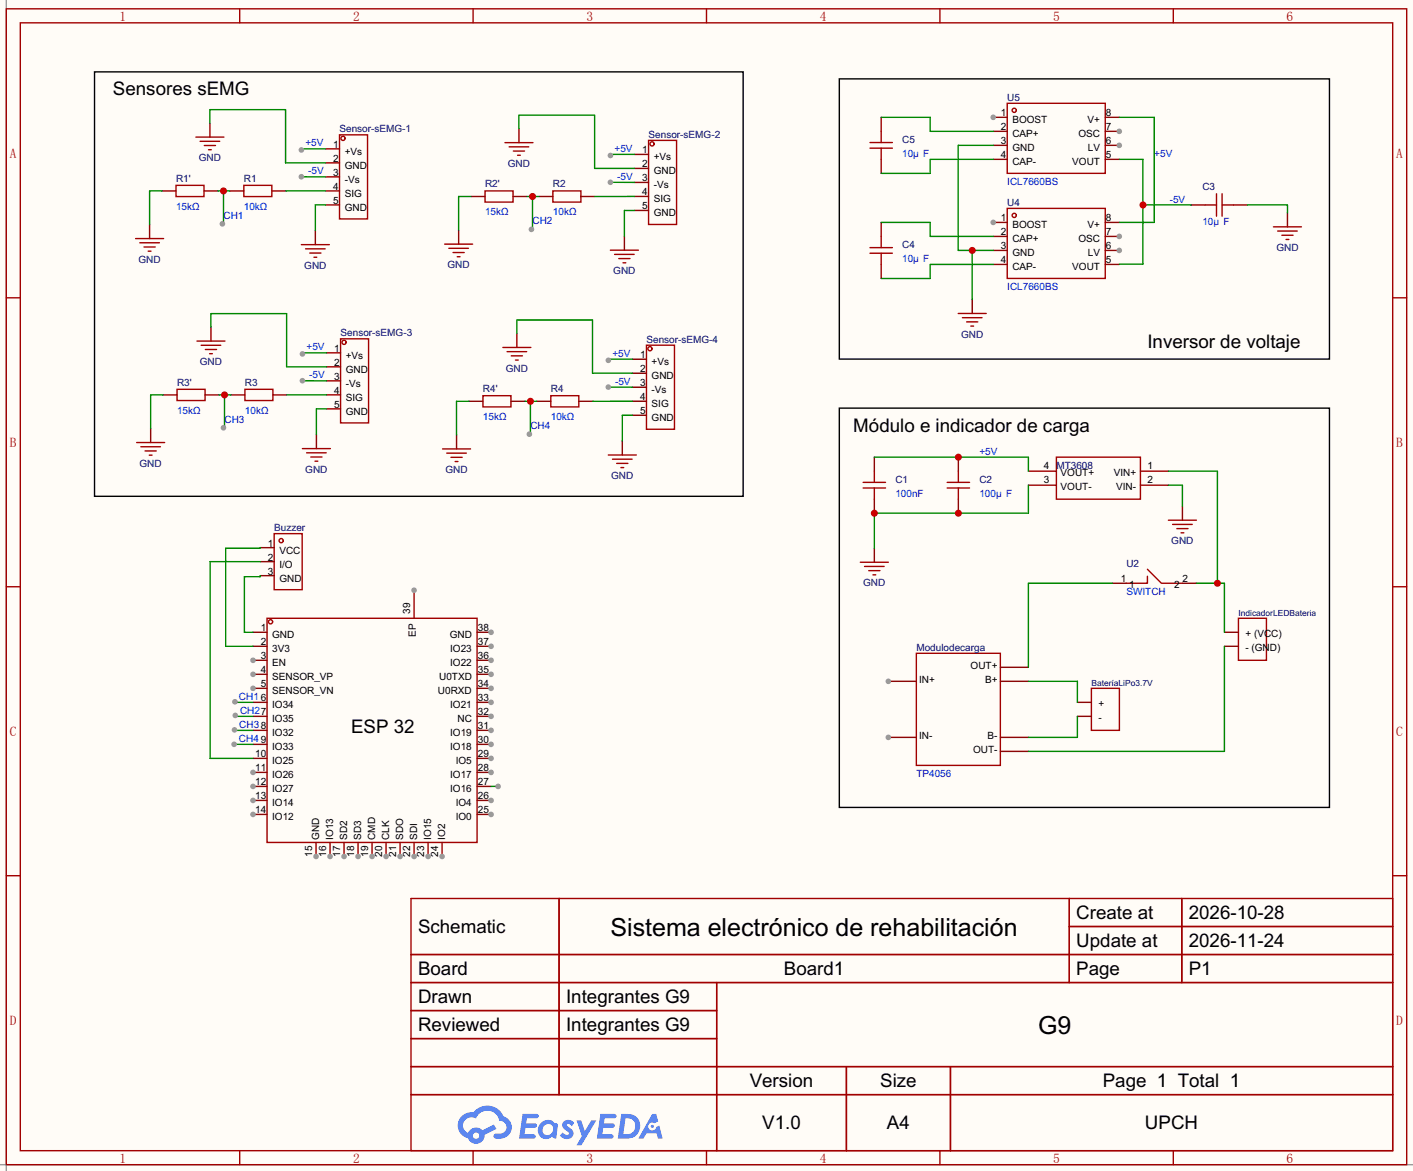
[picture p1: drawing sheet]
<svg xmlns="http://www.w3.org/2000/svg" width="256mm" height="212mm" viewBox="0 0 256 212" stroke-linecap="round" stroke-linejoin="round" font-family="sans-serif">
<path d="M0 0h256.3v212.3h-256.3z" fill="#fffcf7"/>
<path d="M1.1 0v212.3M0 211.1h256.3" fill="none" stroke="#999" stroke-width=".25"/>
<g fill="none" stroke="#a10000" stroke-width=".25">
<path d="M1.1 1.6h254v209.5h-254zM3.7 4.1h248.9v204.5h-248.9zM43.5 1.6v2.5M85.8 1.6v2.5M128.1 1.6v2.5M170.5 1.6v2.5M212.8 1.6v2.5M1.1 54h2.6M252.6 54h2.5M1.1 106.4h2.6M252.6 106.4h2.5M1.1 158.8h2.6"/>
<path d="M252.6 158.8h2.5M74.5 162.9h178.1v45.7h-178.1zM74.5 173h178.1M74.5 178.1h178.1M101.4 162.9v35.5M130 178.1v30.5M193.9 162.9v15.2M193.9 168h58.7M214.3 162.9v15.2M74.5 183.2h55.5M74.5 193.4h178.1M74.5 188.3h55.5"/>
<path d="M74.5 198.4h178.1M153.5 193.4v15.2M172.4 193.4v15.2M43.5 208.6v2.5M85.8 208.6v2.5M128.1 208.6v2.5M170.5 208.6v2.5M212.8 208.6v2.5"/>
</g>
<g fill="#5487ff">
<path d="M102.3 203.3a1.3 1.3 0 0 1 1.8 .3l-.4 .6a.54 .54 0 0 0-.9-.2l.1 .2a1.58 1.58 0 0 1 1.1 1.5 1.43 1.43 0 0 1-2.5 .2l.6-.6a.64 .64 0 0 0 .5 .5 .64 .64 0 0 0 .6-.3l-.2-.3a1.6 1.6 0 0 1-1-1.5z"/>
<path d="M104.6 203.1h.8l.7 2 1.2-2h.9l-2.7 4.5h-.9l.9-1.6z"/>
<path d="M94.8 201.9h1.6a1.31 1.31 0 0 1 1.3 .2 .4 .4 0 0 1-.4 .6h-1.7l-.2 1h1.7a.4 .4 0 0 1 .3 .4 .4 .4 0 0 1-.4 .4h-1.7l-.2 1.1h.9a1.23 1.23 0 0 1 1.1 .2 .39 .39 0 0 1-.3 .6h-2.7z"/>
<path d="M108.9 201.9h1.6a1.32 1.32 0 0 1 1.3 .2 .39 .39 0 0 1-.4 .6h-1.7l-.2 1h1.7a.4 .4 0 0 1 .3 .4 .4 .4 0 0 1-.4 .4l-1.7-.1-.2 1.2h.9a1.23 1.23 0 0 1 1.1 .2 .39 .39 0 0 1-.3 .6h-2.6z"/>
<path d="M118.3 201.9h.7l.4 1.4-.7 .3a.75 .75 0 0 0-1.1 .3 .75 .75 0 0 0 .5 1.1 .75 .75 0 0 0 1-.7l.5-.3 .6 2.4h-.9l-.2-.9h-1.9l-.5 .9h-.9z"/>
<path d="M112.7 201.9l-.7 4.5h1.5a2.27 2.27 0 0 0 2.6-2.3 2.27 2.27 0 0 0-2.7-2.2zM113.5 202.7a1.5 1.5 0 0 1 1.8 1.6 1.5 1.5 0 0 1-2 1.3h-.3z"/>
<path d="M98.1 203.6a1.62 1.62 0 0 0-.4 2.1 1.62 1.62 0 0 0 2 .6l.4-.2 .4 .2 .4 .1 .3-2.5-.2-.2-.4-.1a1.58 1.58 0 0 0-2.5 0zM98.7 204.1a.99 .99 0 0 1 1.6 .3 .99 .99 0 0 1-.9 1.4 .94 .94 0 0 1-1-.6 .94 .94 0 0 1 .3-1.1z"/>
<path d="M83.7 202.3a2.37 2.37 0 0 0 1.2 4.1 1.54 1.54 0 0 0 1.7 .9 1.54 1.54 0 0 0 1.3-1.6l2.1-1-.4-.8-2.1 1a1.57 1.57 0 0 0-2.6 .5 1.5 1.5 0 0 1-.7-2.1 1.5 1.5 0 0 1 2.1-.5 2.23 2.23 0 0 1 2.3-1.4 2.23 2.23 0 0 1 2 1.8 1.16 1.16 0 0 1 1.3 1.1 1.16 1.16 0 0 1-1.1 1.2h-.7a.47 .47 0 0 0-.6 .4 .47 .47 0 0 0 .4 .5 2.23 2.23 0 0 0 2.3-.6 2.23 2.23 0 0 0 .4-2.3 2.16 2.16 0 0 0-1.3-1.1 3.2 3.2 0 0 0-5.4-.7l-1.2 .1zM85.8 205.9a.58 .58 0 0 1 1.1 0 .58 .58 0 0 1-1.1 0z"/>
<circle cx="118.3" cy="204.2" r=".28"/>
</g>
<path d="M48.4 112.1h38.1v40.6h-38.1z" fill="none" stroke="#a10000" stroke-width=".25"/>
<path d="M45.9 114.6h2.5M45.9 117.2h2.5M45.9 119.7h2.5" fill="none" stroke="#870000" stroke-width=".25"/>
<circle cx="45.9" cy="119.7" r=".51" fill="#999"/>
<path d="M45.9 122.2h2.5" fill="none" stroke="#870000" stroke-width=".25"/>
<circle cx="45.9" cy="122.2" r=".51" fill="#999"/>
<path d="M45.9 124.8h2.5" fill="none" stroke="#870000" stroke-width=".25"/>
<circle cx="45.9" cy="124.8" r=".51" fill="#999"/>
<path d="M45.9 127.3h2.5M45.9 129.9h2.5M45.9 132.4h2.5M45.9 134.9h2.5M45.9 137.5h2.5M45.9 140h2.5" fill="none" stroke="#870000" stroke-width=".25"/>
<circle cx="45.9" cy="140" r=".51" fill="#999"/>
<path d="M45.9 142.6h2.5" fill="none" stroke="#870000" stroke-width=".25"/>
<circle cx="45.9" cy="142.6" r=".51" fill="#999"/>
<path d="M45.9 145.1h2.5" fill="none" stroke="#870000" stroke-width=".25"/>
<circle cx="45.9" cy="145.1" r=".51" fill="#999"/>
<path d="M45.9 147.6h2.5" fill="none" stroke="#870000" stroke-width=".25"/>
<circle cx="45.9" cy="147.6" r=".51" fill="#999"/>
<path d="M57.3 152.7v2.6" fill="none" stroke="#870000" stroke-width=".25"/>
<circle cx="57.3" cy="155.3" r=".51" fill="#999"/>
<path d="M59.9 152.7v2.6" fill="none" stroke="#870000" stroke-width=".25"/>
<circle cx="59.9" cy="155.3" r=".51" fill="#999"/>
<path d="M62.4 152.7v2.6" fill="none" stroke="#870000" stroke-width=".25"/>
<circle cx="62.4" cy="155.3" r=".51" fill="#999"/>
<path d="M64.9 152.7v2.6" fill="none" stroke="#870000" stroke-width=".25"/>
<circle cx="64.9" cy="155.3" r=".51" fill="#999"/>
<path d="M67.5 152.7v2.6" fill="none" stroke="#870000" stroke-width=".25"/>
<circle cx="67.5" cy="155.3" r=".51" fill="#999"/>
<path d="M70 152.7v2.6" fill="none" stroke="#870000" stroke-width=".25"/>
<circle cx="70" cy="155.3" r=".51" fill="#999"/>
<path d="M72.6 152.7v2.6" fill="none" stroke="#870000" stroke-width=".25"/>
<circle cx="72.6" cy="155.3" r=".51" fill="#999"/>
<path d="M75.1 152.7v2.6" fill="none" stroke="#870000" stroke-width=".25"/>
<circle cx="75.1" cy="155.3" r=".51" fill="#999"/>
<path d="M77.6 152.7v2.6" fill="none" stroke="#870000" stroke-width=".25"/>
<circle cx="77.6" cy="155.3" r=".51" fill="#999"/>
<path d="M80.2 152.7v2.6" fill="none" stroke="#870000" stroke-width=".25"/>
<circle cx="80.2" cy="155.3" r=".51" fill="#999"/>
<path d="M86.5 147.6h2.6" fill="none" stroke="#870000" stroke-width=".25"/>
<circle cx="89.1" cy="147.6" r=".51" fill="#999"/>
<path d="M86.5 145.1h2.6" fill="none" stroke="#870000" stroke-width=".25"/>
<circle cx="89.1" cy="145.1" r=".51" fill="#999"/>
<path d="M86.5 142.6h2.6M86.5 140h2.6" fill="none" stroke="#870000" stroke-width=".25"/>
<circle cx="89.1" cy="140" r=".51" fill="#999"/>
<path d="M86.5 137.5h2.6" fill="none" stroke="#870000" stroke-width=".25"/>
<circle cx="89.1" cy="137.5" r=".51" fill="#999"/>
<path d="M86.5 134.9h2.6" fill="none" stroke="#870000" stroke-width=".25"/>
<circle cx="89.1" cy="134.9" r=".51" fill="#999"/>
<path d="M86.5 132.4h2.6" fill="none" stroke="#870000" stroke-width=".25"/>
<circle cx="89.1" cy="132.4" r=".51" fill="#999"/>
<path d="M86.5 129.9h2.6" fill="none" stroke="#870000" stroke-width=".25"/>
<circle cx="89.1" cy="129.9" r=".51" fill="#999"/>
<path d="M86.5 127.3h2.6" fill="none" stroke="#870000" stroke-width=".25"/>
<circle cx="89.1" cy="127.3" r=".51" fill="#999"/>
<path d="M86.5 124.8h2.6" fill="none" stroke="#870000" stroke-width=".25"/>
<circle cx="89.1" cy="124.8" r=".51" fill="#999"/>
<path d="M86.5 122.2h2.6" fill="none" stroke="#870000" stroke-width=".25"/>
<circle cx="89.1" cy="122.2" r=".51" fill="#999"/>
<path d="M86.5 119.7h2.6" fill="none" stroke="#870000" stroke-width=".25"/>
<circle cx="89.1" cy="119.7" r=".51" fill="#999"/>
<path d="M86.5 117.2h2.6" fill="none" stroke="#870000" stroke-width=".25"/>
<circle cx="89.1" cy="117.2" r=".51" fill="#999"/>
<path d="M86.5 114.6h2.6" fill="none" stroke="#870000" stroke-width=".25"/>
<circle cx="89.1" cy="114.6" r=".51" fill="#999"/>
<path d="M75.1 107v5.1" fill="none" stroke="#870000" stroke-width=".25"/>
<circle cx="75.1" cy="107" r=".51" fill="#999"/>
<g fill="none" stroke="#a10000" stroke-width=".25">
<path d="M35.5 24.9h5.1M36.3 25.6h3.6M37.1 26.4h2M37.8 27.1h.5M91.6 25.9h5.1M92.3 26.6h3.6M93.1 27.4h2M93.9 28.1h.5M24.6 43.3h5.1M25.4 44h3.5M26.1 44.8h2M26.9 45.5h.5"/>
<path d="M54.7 44.4h5M55.4 45.1h3.6M56.2 45.9h2M56.9 46.6h.6M80.6 44.3h5.1M81.4 45h3.6M82.2 45.8h2M82.9 46.5h.5M110.7 45.4h5.1M111.5 46.1h3.5M112.2 46.9h2.1M113 47.6h.5"/>
<path d="M173.8 56.8h5.1M174.6 57.6h3.5M175.3 58.4h2.1M176.1 59.1h.5M231 41.1h5.1M231.7 41.9h3.6M232.5 42.7h2M233.3 43.4h.5M35.7 61.8h5.1M36.5 62.6h3.5M37.2 63.4h2.1M38 64.1h.5"/>
<path d="M91.2 63h5.1M92 63.8h3.5M92.7 64.5h2.1M93.5 65.3h.5M24.8 80.2h5.1M25.5 81h3.6M26.3 81.8h2M27.1 82.5h.5M54.8 81.3h5.1M55.6 82.1h3.6M56.4 82.9h2M57.1 83.6h.5"/>
<path d="M80.3 81.4h5M81 82.1h3.6M81.8 82.9h2M82.6 83.7h.5M110.3 82.5h5.1M111.1 83.2h3.6M111.9 84h2M112.6 84.8h.5M211.9 94.3h5.1M212.7 95.1h3.5M213.4 95.8h2.1M214.2 96.6h.5"/>
<path d="M156 101.9h5.1M156.8 102.7h3.6M157.6 103.5h2M158.3 104.2h.5"/>
<circle cx="49.1" cy="112.7" r=".38"/>
</g>
<g fill="none" stroke="#870000" stroke-width=".25">
<path d="M38.1 22.3v2.6M94.1 23.3v2.6M233.5 38.6v2.5M27.1 40.7v2.6M38.3 59.3v2.5M57.2 41.8v2.6M83.2 41.7v2.6M113.3 42.8v2.6M176.3 54.3v2.5M27.3 77.7v2.5M57.4 78.8v2.5M82.8 78.8v2.6"/>
<path d="M93.7 60.5v2.5M112.9 79.9v2.6M158.6 99.4v2.5M214.5 91.8v2.5"/>
</g>
<path d="M89.1 142.6h1.2" fill="none" stroke="#008700" stroke-width=".25"/>
<circle cx="90.3" cy="142.6" r=".51" fill="#999"/>
<g fill="none" stroke="#a10000" stroke-width=".25">
<path d="M31.9 33.6h5.1v2h-5.1zM44.2 33.6h5.1v2h-5.1zM88 34.6h5.1v2h-5.1zM100.3 34.6h5.1v2h-5.1zM157.8 25.8h4.1M157.8 26.9h4.1M159.8 23.8v2M159.8 26.9v2M182.7 37.8h17.8v12.7h-17.8zM218.6 37.2h2M220.6 35.1v4.1M221.7 37.2h2"/>
<path d="M221.7 35.1v4.1M157.8 44.9h4.1M157.8 45.9h4.1M159.8 42.9v2M159.8 45.9v2M32.1 70.6h5.1v2h-5.1zM44.4 70.6h5.1v2h-5.1zM87.6 71.7h5.1v2.1h-5.1zM99.9 71.7h5.1v2.1h-5.1zM156.6 87.5h4M156.6 88.5h4M158.6 85.4v2.1"/>
<path d="M158.6 88.5v2M171.8 87.5h4.1M171.8 88.5h4.1M173.8 85.4v2.1M173.8 88.5v2"/>
<circle cx="184" cy="39" r=".38"/>
</g>
<g fill="none" stroke="#870000" stroke-width=".25">
<path d="M29.4 34.6h2.5M37 34.6h2.5M41.7 34.6h2.5M49.3 34.6h2.5M85.4 35.6h2.6M93.1 35.6h2.5M97.7 35.6h2.6M105.4 35.6h2.5M159.8 21.3v2.5M159.8 28.9v2.5M216.1 37.2h2.5M223.7 37.2h2.5"/>
<path d="M159.8 40.3v2.6M159.8 47.9v2.6M180.1 40.3h2.6M29.6 71.6h2.5M37.2 71.6h2.5M41.9 71.6h2.5M49.5 71.6h2.5M85.1 72.8h2.5M92.7 72.8h2.5M97.4 72.8h2.5M105 72.8h2.5M158.6 82.9v2.5"/>
<path d="M158.6 90.5v2.5M173.8 82.9v2.5M173.8 90.5v2.5"/>
</g>
<circle cx="180.1" cy="40.3" r=".51" fill="#999"/>
<path d="M180.1 42.9h2.6M180.1 45.4h2.6M180.1 47.9h2.6M200.5 45.4h2.5M200.5 47.9h2.5" fill="none" stroke="#870000" stroke-width=".25"/>
<circle cx="203" cy="45.4" r=".51" fill="#999"/>
<path d="M200.5 42.9h2.5" fill="none" stroke="#870000" stroke-width=".25"/>
<circle cx="203" cy="42.9" r=".51" fill="#999"/>
<path d="M180.1 21.3h2.6M200.5 40.3h2.5" fill="none" stroke="#870000" stroke-width=".25"/>
<g fill="none" stroke="#a10000" stroke-width=".25">
<path d="M182.7 18.7h17.8v12.7h-17.8z"/>
<circle cx="184" cy="20" r=".38"/>
</g>
<circle cx="180.1" cy="21.3" r=".51" fill="#999"/>
<path d="M180.1 23.8h2.6M180.1 26.4h2.6M180.1 28.9h2.6M200.5 26.4h2.5M200.5 28.9h2.5" fill="none" stroke="#870000" stroke-width=".25"/>
<circle cx="203" cy="26.3" r=".51" fill="#999"/>
<path d="M200.5 23.8h2.5" fill="none" stroke="#870000" stroke-width=".25"/>
<circle cx="203" cy="23.8" r=".51" fill="#999"/>
<path d="M200.5 21.3h2.5M161.1 123.5h5.1M181.4 133.7h5.1M181.4 123.5h5.1M181.4 121h5.1M181.4 136.2h5.1" fill="none" stroke="#870000" stroke-width=".25"/>
<path d="M166.2 118.4h15.2v20.4h-15.2z" fill="none" stroke="#a10000" stroke-width=".25"/>
<circle cx="161.1" cy="123.5" r=".51" fill="#999"/>
<path d="M161.1 133.7h5.1" fill="none" stroke="#870000" stroke-width=".25"/>
<circle cx="161.1" cy="133.7" r=".51" fill="#999"/>
<g fill="none" stroke="#a10000" stroke-width=".25">
<path d="M61.6 24.4h5.1v15.3h-5.1zM117.6 25.5h5.1v15.2h-5.1zM61.8 61.4h5.1v15.3h-5.1zM117.3 62.6h5v15.2h-5zM49.7 96.7h5.1v10.2h-5.1zM191.6 82.9h15.2v7.6h-15.2zM208.1 103.2l2.6 2.5h3.8M208.1 104.5v1.2h-3.8M224.6 112.1h5.1v7.6h-5.1zM198 124.8h5v7.6h-5z"/>
<circle cx="62.2" cy="25.1" r=".38"/>
<circle cx="118.3" cy="26.1" r=".38"/>
<circle cx="62.4" cy="62.1" r=".38"/>
<circle cx="117.9" cy="63.2" r=".38"/>
<circle cx="51" cy="98" r=".38"/>
</g>
<g fill="none" stroke="#870000" stroke-width=".25">
<path d="M59 27h2.6M59 29.5h2.6M59 32.1h2.6M59 34.6h2.6M59 37.1h2.6M115.1 28h2.5M115.1 30.5h2.5M115.1 33.1h2.5M115.1 35.6h2.5M115.1 38.2h2.5M59.2 64h2.6M59.2 66.5h2.6"/>
<path d="M59.2 69h2.6M59.2 71.6h2.6M59.2 74.1h2.6M114.7 65.1h2.6M114.7 67.7h2.6M114.7 70.2h2.6M114.7 72.7h2.6M114.7 75.3h2.6M47.2 99.3h2.5M186.5 88h5.1M186.5 85.4h5.1M206.8 88h5.1"/>
<path d="M206.8 85.4h5.1M47.2 101.8h2.5M47.2 104.4h2.5M201.8 105.7h2.5M214.5 105.7h2.5M222.1 114.6h2.5M222.1 117.2h2.5M195.4 127.3h2.6M195.4 129.9h2.6"/>
</g>
<path d="M211.9 85.4h8.9v20.3M201.8 105.7h-15.3v15.3M217 105.7h5.1v8.9M186.5 123.5h8.9v3.8M195.4 129.9v3.8h-8.9" fill="none" stroke="#008700" stroke-width=".25"/>
<circle cx="220.8" cy="105.7" r=".63" fill="#c00"/>
<path d="M158.6 82.9h27.9v2.5M211.9 88h2.6v3.8M222.1 117.2v19h-35.6" fill="none" stroke="#008700" stroke-width=".25"/>
<circle cx="173.8" cy="82.9" r=".63" fill="#c00"/>
<path d="M203 21.3h6.4v19h-6.4M186.5 88v5h-27.9v6.4" fill="none" stroke="#008700" stroke-width=".25"/>
<g fill="#c00">
<circle cx="173.8" cy="93" r=".63"/>
<circle cx="158.6" cy="93" r=".63"/>
</g>
<path d="M180.1 26.4h-6.3v19h6.3M176.3 45.4v8.9" fill="none" stroke="#008700" stroke-width=".25"/>
<circle cx="176.3" cy="45.4" r=".64" fill="#c00"/>
<path d="M159.8 21.3h8.9v2.5h11.4M180.1 28.9h-11.4v2.5h-8.9M203 28.9h4.3v19h-4.3M207.3 37.2h8.8M159.8 40.3h8.9v2.6h11.4M180.1 47.9h-11.4v2.6h-8.9" fill="none" stroke="#008700" stroke-width=".25"/>
<circle cx="207.3" cy="37.2" r=".63" fill="#c00"/>
<path d="M226.2 37.2h7.3v1.4M114.7 65.1h-4.4v.2" fill="none" stroke="#008700" stroke-width=".25"/>
<circle cx="110.3" cy="65.3" r=".51" fill="#999"/>
<path d="M59.2 64h-4.3v.2" fill="none" stroke="#008700" stroke-width=".25"/>
<circle cx="54.9" cy="64.2" r=".51" fill="#999"/>
<path d="M115.1 28h-4.4v.2" fill="none" stroke="#008700" stroke-width=".25"/>
<circle cx="110.7" cy="28.2" r=".51" fill="#999"/>
<path d="M59 27h-4.3v.2" fill="none" stroke="#008700" stroke-width=".25"/>
<circle cx="54.7" cy="27.2" r=".51" fill="#999"/>
<path d="M59 37.1h-1.8v4.7M115.1 38.2h-1.8v4.6M59.2 74.1h-1.8v4.7M110.3 70.2h4.4M114.7 75.3h-1.8v4.6" fill="none" stroke="#008700" stroke-width=".25"/>
<circle cx="110.3" cy="70.2" r=".51" fill="#999"/>
<path d="M54.9 69h4.3" fill="none" stroke="#008700" stroke-width=".25"/>
<circle cx="54.9" cy="69" r=".51" fill="#999"/>
<path d="M110.7 33l4.4 .1" fill="none" stroke="#008700" stroke-width=".25"/>
<circle cx="110.7" cy="33" r=".51" fill="#999"/>
<path d="M54.7 32l4.3 .1" fill="none" stroke="#008700" stroke-width=".25"/>
<circle cx="54.7" cy="32" r=".51" fill="#999"/>
<path d="M38.1 22.3v-2.4h13.7v9.6h7.2M59 34.6h-7.2M94.1 23.3v-2.4h13.7v9.6h7.3M115.1 35.6h-7.2M38.3 59.3v-2.4h13.7v9.6h7.2M59.2 71.6h-7.2M93.7 60.5v-2.5h13.8v9.7h7.2M95.2 72.8h2.2M96.2 72.8v5.8l-.2 .1M114.7 72.7l-7.2 .1" fill="none" stroke="#008700" stroke-width=".25"/>
<circle cx="96.2" cy="72.8" r=".64" fill="#c00"/>
<circle cx="96" cy="78.7" r=".51" fill="#999"/>
<path d="M39.7 71.6h2.2M40.7 71.6v5.9l-.2 .1" fill="none" stroke="#008700" stroke-width=".25"/>
<circle cx="40.7" cy="71.6" r=".63" fill="#c00"/>
<circle cx="40.5" cy="77.6" r=".51" fill="#999"/>
<path d="M95.6 35.6h2.1M96.6 35.6v5.9l-.2 .1" fill="none" stroke="#008700" stroke-width=".25"/>
<circle cx="96.6" cy="35.6" r=".63" fill="#c00"/>
<circle cx="96.4" cy="41.6" r=".51" fill="#999"/>
<path d="M39.5 34.6h2.2M40.5 34.6v5.9l-.2 .1" fill="none" stroke="#008700" stroke-width=".25"/>
<circle cx="40.5" cy="34.6" r=".64" fill="#c00"/>
<circle cx="40.3" cy="40.6" r=".51" fill="#999"/>
<path d="M29.4 34.6h-2.3v6.1M85.4 35.6h-2.2v6.1M29.6 71.6h-2.3v6.1M85.1 72.8h-2.3v6M42.6 127.2v.1h3.3" fill="none" stroke="#008700" stroke-width=".25"/>
<circle cx="42.6" cy="127.2" r=".51" fill="#999"/>
<path d="M42.7 129.7v.2h3.2" fill="none" stroke="#008700" stroke-width=".25"/>
<circle cx="42.7" cy="129.7" r=".51" fill="#999"/>
<path d="M42.5 132.3l3.4 .1" fill="none" stroke="#008700" stroke-width=".25"/>
<circle cx="42.5" cy="132.3" r=".51" fill="#999"/>
<path d="M42.5 134.9h3.4" fill="none" stroke="#008700" stroke-width=".25"/>
<circle cx="42.5" cy="134.9" r=".51" fill="#999"/>
<path d="M47.2 99.3v.1h-6.3v17.8h5M47.2 104.4v.2h-2.9v10h1.6M47.2 101.8h-9.1v35.7h7.8" fill="none" stroke="#008700" stroke-width=".25"/>
<path d="M17.1 13h117.7v77h-117.7zM152.2 14.3h88.9v50.8h-88.9zM152.2 74h88.9v72.4h-88.9z" fill="none" stroke="#000" stroke-width=".25"/>
<g font-size="4.5">
<text x="110.7" y="169.7">Sistema electrónico de rehabilitación</text>
<text x="188.3" y="187.5">G9</text>
</g>
<g font-size="3.4">
<text x="20.5" y="17.3">Sensores sEMG</text>
<text x="208.1" y="63">Inversor de voltaje</text>
<text x="154.8" y="78.3">Módulo e indicador de carga</text>
<text x="63.7" y="132.9">ESP 32</text>
<text x="195.2" y="166.6">Create at</text>
<text x="215.6" y="166.6">2026-10-28</text>
<text x="75.8" y="169.1">Schematic</text>
<text x="195.2" y="171.7">Update at</text>
<text x="215.6" y="171.7">2026-11-24</text>
<text x="75.8" y="176.7">Board</text>
<text x="142.2" y="176.7">Board1</text>
<text x="195.2" y="176.7">Page</text>
<text x="215.6" y="176.7">P1</text>
<text x="75.8" y="181.8">Drawn</text>
<text x="102.7" y="181.8">Integrantes G9</text>
<text x="75.8" y="186.9">Reviewed</text>
<text x="102.7" y="186.9">Integrantes G9</text>
<text x="136" y="197.1">Version</text>
<text x="159.6" y="197.1">Size</text>
<text x="200" y="197.1">Page 1 Total 1</text>
<text x="138.3" y="204.7">V1.0</text>
<text x="160.9" y="204.7">A4</text>
<text x="207.7" y="204.7">UPCH</text>
</g>
<g font-size="2.4" fill="#a00000">
<text x="21.7" y="3.7">1</text>
<text x="64" y="3.7">2</text>
<text x="106.4" y="3.7">3</text>
<text x="148.7" y="3.7">4</text>
<text x="191" y="3.7">5</text>
<text x="233.4" y="3.7">6</text>
<text x="1.8" y="28.7">A</text>
<text x="253.3" y="28.7">A</text>
<text x="1.8" y="81.1">B</text>
<text x="253.3" y="81.1">B</text>
<text x="1.8" y="133.4">C</text>
<text x="253.3" y="133.4">C</text>
<text x="1.8" y="185.8">D</text>
<text x="253.3" y="185.8">D</text>
<text x="21.7" y="210.8">1</text>
<text x="64" y="210.8">2</text>
<text x="106.4" y="210.8">3</text>
<text x="148.7" y="210.8">4</text>
<text x="191" y="210.8">5</text>
<text x="233.4" y="210.8">6</text>
</g>
<g font-size="1.8">
<text x="181.6" y="21.1">1</text>
<text x="181.6" y="23.6">2</text>
<text x="183.6" y="22.3">BOOST</text>
<text x="197.3" y="22.3">V+</text>
<text x="200.6" y="23.6">7</text>
<text x="200.6" y="21.1">8</text>
<text x="60.4" y="26.8">1</text>
<text x="60.4" y="29.3">2</text>
<text x="62.5" y="28.1">+Vs</text>
<text x="116.5" y="27.8">1</text>
<text x="118.6" y="29.1">+Vs</text>
<text x="181.6" y="26.1">3</text>
<text x="181.6" y="28.7">4</text>
<text x="183.6" y="24.9">CAP+</text>
<text x="183.6" y="27.4">GND</text>
<text x="183.6" y="30">CAP-</text>
<text x="194.5" y="30">VOUT</text>
<text x="195.6" y="24.9">OSC</text>
<text x="197.3" y="27.4">LV</text>
<text x="200.6" y="28.7">5</text>
<text x="200.6" y="26.1">6</text>
<text x="60.4" y="31.9">3</text>
<text x="60.4" y="34.4">4</text>
<text x="62.5" y="30.6">GND</text>
<text x="62.5" y="33.1">-Vs</text>
<text x="62.5" y="35.7">SIG</text>
<text x="116.5" y="30.3">2</text>
<text x="116.5" y="32.9">3</text>
<text x="116.5" y="35.4">4</text>
<text x="118.6" y="31.6">GND</text>
<text x="118.6" y="34.1">-Vs</text>
<text x="60.4" y="36.9">5</text>
<text x="62.5" y="38.2">GND</text>
<text x="116.5" y="37.9">5</text>
<text x="118.6" y="36.7">SIG</text>
<text x="118.6" y="39.2">GND</text>
<text x="181.6" y="40.1">1</text>
<text x="183.6" y="41.4">BOOST</text>
<text x="197.3" y="41.4">V+</text>
<text x="200.6" y="40.1">8</text>
<text x="181.6" y="42.7">2</text>
<text x="181.6" y="45.2">3</text>
<text x="181.6" y="47.7">4</text>
<text x="183.6" y="43.9">CAP+</text>
<text x="183.6" y="46.5">GND</text>
<text x="195.6" y="43.9">OSC</text>
<text x="197.3" y="46.5">LV</text>
<text x="200.6" y="47.7">5</text>
<text x="200.6" y="45.2">6</text>
<text x="200.6" y="42.7">7</text>
<text x="183.6" y="49">CAP-</text>
<text x="194.5" y="49">VOUT</text>
<text x="60.6" y="63.8">1</text>
<text x="62.7" y="65">+Vs</text>
<text x="116.1" y="64.9">1</text>
<text x="60.6" y="66.3">2</text>
<text x="60.6" y="68.8">3</text>
<text x="60.6" y="71.4">4</text>
<text x="62.7" y="67.6">GND</text>
<text x="62.7" y="70.1">-Vs</text>
<text x="116.1" y="67.5">2</text>
<text x="116.1" y="70">3</text>
<text x="118.2" y="66.2">+Vs</text>
<text x="118.2" y="68.7">GND</text>
<text x="118.2" y="71.3">-Vs</text>
<text x="60.6" y="73.9">5</text>
<text x="62.7" y="72.7">SIG</text>
<text x="62.7" y="75.2">GND</text>
<text x="116.1" y="72.5">4</text>
<text x="116.1" y="75.1">5</text>
<text x="118.2" y="73.8">SIG</text>
<text x="118.2" y="76.3">GND</text>
<text x="189.3" y="87.5">3</text>
<text x="189.3" y="85">4</text>
<text x="192.4" y="88.8">VOUT-</text>
<text x="192.4" y="86.3">VOUT+</text>
<text x="202" y="86.3">VIN+</text>
<text x="202.5" y="88.8">VIN-</text>
<text x="208.1" y="87.5">2</text>
<text x="208.1" y="85">1</text>
<text x="48.6" y="99.1">1</text>
<text x="48.6" y="101.6">2</text>
<text x="50.7" y="100.4">VCC</text>
<text x="48.6" y="104.2">3</text>
<text x="50.7" y="102.9">I/O</text>
<text x="50.7" y="105.4">GND</text>
<text x="203.3" y="105.5">1</text>
<text x="204.8" y="106.5">1</text>
<text x="212.9" y="106.5">2</text>
<text x="214.5" y="105.5">2</text>
<text x="74.4" y="111.3" transform="rotate(-90 74.4 111.3)">39</text>
<text x="47.3" y="114.4">1</text>
<text x="47.3" y="117">2</text>
<text x="47.3" y="119.5">3</text>
<text x="49.4" y="115.7">GND</text>
<text x="49.4" y="118.2">3V3</text>
<text x="75.4" y="115.5" transform="rotate(-90 75.4 115.5)">EP</text>
<text x="81.6" y="115.7">GND</text>
<text x="81.7" y="118.2">IO23</text>
<text x="86.7" y="119.5">36</text>
<text x="86.7" y="117">37</text>
<text x="86.7" y="114.4">38</text>
<text x="225.9" y="115.4">+ (VCC)</text>
<text x="225.9" y="118">- (GND)</text>
<text x="47.3" y="122">4</text>
<text x="47.3" y="124.6">5</text>
<text x="49.4" y="120.8">EN</text>
<text x="49.4" y="123.3">SENSOR_VP</text>
<text x="49.4" y="125.9">SENSOR_VN</text>
<text x="79.4" y="125.9">U0RXD</text>
<text x="79.6" y="123.3">U0TXD</text>
<text x="81.7" y="120.8">IO22</text>
<text x="86.7" y="124.6">34</text>
<text x="86.7" y="122">35</text>
<text x="166.7" y="123.9">IN+</text>
<text x="176" y="121.3">OUT+</text>
<text x="178.7" y="123.9">B+</text>
<text x="47.3" y="127.1">6</text>
<text x="49.4" y="128.4">IO34</text>
<text x="49.4" y="130.9">IO35</text>
<text x="81.7" y="128.4">IO21</text>
<text x="83" y="130.9">NC</text>
<text x="86.7" y="129.7">32</text>
<text x="86.7" y="127.1">33</text>
<text x="199.2" y="128.1">+</text>
<text x="199.2" y="130.7">-</text>
<text x="46.3" y="137.3">10</text>
<text x="47.3" y="134.7">9</text>
<text x="49.4" y="133.5">IO32</text>
<text x="49.4" y="136">IO33</text>
<text x="81.7" y="136">IO18</text>
<text x="81.7" y="133.5">IO19</text>
<text x="86.7" y="137.3">29</text>
<text x="86.7" y="134.7">30</text>
<text x="86.7" y="132.2">31</text>
<text x="166.7" y="134">IN-</text>
<text x="176.5" y="136.6">OUT-</text>
<text x="179.1" y="134">B-</text>
<text x="46.3" y="139.8">11</text>
<text x="46.3" y="142.4">12</text>
<text x="49.4" y="138.6">IO25</text>
<text x="49.4" y="141.1">IO26</text>
<text x="49.4" y="143.6">IO27</text>
<text x="81.7" y="143.6">IO16</text>
<text x="81.7" y="141.1">IO17</text>
<text x="82.7" y="138.6">IO5</text>
<text x="86.7" y="142.4">27</text>
<text x="86.7" y="139.8">28</text>
<text x="46.3" y="144.9">13</text>
<text x="46.3" y="147.4">14</text>
<text x="49.4" y="146.2">IO14</text>
<text x="49.4" y="148.7">IO12</text>
<text x="82.7" y="148.7">IO0</text>
<text x="82.7" y="146.2">IO4</text>
<text x="86.7" y="147.4">25</text>
<text x="86.7" y="144.9">26</text>
<text x="56.6" y="155.4" transform="rotate(-90 56.6 155.4)">15</text>
<text x="57.9" y="152.3" transform="rotate(-90 57.9 152.3)">GND</text>
<text x="59.2" y="155.4" transform="rotate(-90 59.2 155.4)">16</text>
<text x="60.4" y="152.3" transform="rotate(-90 60.4 152.3)">IO13</text>
<text x="61.7" y="155.4" transform="rotate(-90 61.7 155.4)">17</text>
<text x="63" y="152.3" transform="rotate(-90 63 152.3)">SD2</text>
<text x="64.3" y="155.4" transform="rotate(-90 64.3 155.4)">18</text>
<text x="65.5" y="152.3" transform="rotate(-90 65.5 152.3)">SD3</text>
<text x="66.8" y="155.4" transform="rotate(-90 66.8 155.4)">19</text>
<text x="68.1" y="152.3" transform="rotate(-90 68.1 152.3)">CMD</text>
<text x="69.3" y="155.4" transform="rotate(-90 69.3 155.4)">20</text>
<text x="70.6" y="152.3" transform="rotate(-90 70.6 152.3)">CLK</text>
<text x="71.9" y="155.4" transform="rotate(-90 71.9 155.4)">21</text>
<text x="73.1" y="152.3" transform="rotate(-90 73.1 152.3)">SDO</text>
<text x="74.4" y="155.4" transform="rotate(-90 74.4 155.4)">22</text>
<text x="75.7" y="152.3" transform="rotate(-90 75.7 152.3)">SDI</text>
<text x="77" y="155.4" transform="rotate(-90 77 155.4)">23</text>
<text x="78.2" y="152.3" transform="rotate(-90 78.2 152.3)">IO15</text>
<text x="79.5" y="155.4" transform="rotate(-90 79.5 155.4)">24</text>
<text x="80.8" y="152.3" transform="rotate(-90 80.8 152.3)">IO2</text>
</g>
<g font-size="1.8" fill="#000080">
<text x="182.7" y="18.3">U5</text>
<text x="36.1" y="29.2">GND</text>
<text x="61.6" y="24">Sensor-sEMG-1</text>
<text x="117.6" y="25">Sensor-sEMG-2</text>
<text x="163.6" y="25.9">C5</text>
<text x="31.9" y="32.9">R1'</text>
<text x="44.2" y="32.9">R1</text>
<text x="88" y="33.9">R2'</text>
<text x="92.1" y="30.3">GND</text>
<text x="100.3" y="33.9">R2</text>
<text x="218.1" y="34.5">C3</text>
<text x="182.7" y="37.3">U4</text>
<text x="25.1" y="47.6">GND</text>
<text x="163.6" y="45">C4</text>
<text x="231.5" y="45.5">GND</text>
<text x="55.2" y="48.7">GND</text>
<text x="81.2" y="48.6">GND</text>
<text x="111.2" y="49.7">GND</text>
<text x="61.8" y="61">Sensor-sEMG-3</text>
<text x="117.3" y="62.1">Sensor-sEMG-4</text>
<text x="174.3" y="61.2">GND</text>
<text x="32.1" y="69.9">R3'</text>
<text x="36.2" y="66.2">GND</text>
<text x="44.4" y="69.9">R3</text>
<text x="87.6" y="71">R4'</text>
<text x="91.7" y="67.4">GND</text>
<text x="99.9" y="71">R4</text>
<text x="25.3" y="84.6">GND</text>
<text x="55.4" y="85.7">GND</text>
<text x="80.8" y="85.8">GND</text>
<text x="110.9" y="86.9">GND</text>
<text x="162.4" y="87.5">C1</text>
<text x="177.6" y="87.5">C2</text>
<text x="191.6" y="85">MT3608</text>
<text x="49.7" y="96.3">Buzzer</text>
<text x="212.4" y="98.7">GND</text>
<text x="156.6" y="106.3">GND</text>
<text x="204.3" y="102.8">U2</text>
<text x="166.2" y="118">Modulodecarga</text>
</g>
<g font-size="1.8" fill="#00f">
<text x="55.4" y="26.6">+5V</text>
<text x="111.5" y="27.6">+5V</text>
<text x="163.6" y="28.5">10μ F</text>
<text x="209.4" y="28.5">+5V</text>
<text x="55.9" y="31.6">-5V</text>
<text x="111.9" y="32.6">-5V</text>
<text x="182.7" y="33.5">ICL7660BS</text>
<text x="31.9" y="38">15kΩ</text>
<text x="40.5" y="39.7">CH1</text>
<text x="44.2" y="38">10kΩ</text>
<text x="88" y="39">15kΩ</text>
<text x="96.6" y="40.7">CH2</text>
<text x="100.3" y="39">10kΩ</text>
<text x="212.2" y="36.7">-5V</text>
<text x="218.1" y="40.8">10μ F</text>
<text x="163.6" y="47.5">10μ F</text>
<text x="182.7" y="52.6">ICL7660BS</text>
<text x="55.6" y="63.5">+5V</text>
<text x="111.1" y="64.7">+5V</text>
<text x="56.1" y="68.6">-5V</text>
<text x="111.6" y="69.7">-5V</text>
<text x="32.1" y="75">15kΩ</text>
<text x="40.7" y="76.6">CH3</text>
<text x="44.4" y="75">10kΩ</text>
<text x="87.6" y="76.1">15kΩ</text>
<text x="96.2" y="77.8">CH4</text>
<text x="99.9" y="76.1">10kΩ</text>
<text x="177.6" y="82.4">+5V</text>
<text x="162.4" y="90.1">100nF</text>
<text x="177.6" y="90.1">100μ F</text>
<text x="204.3" y="107.8">SWITCH</text>
<text x="43.3" y="126.9">CH1</text>
<text x="43.4" y="132">CH38</text>
<text x="43.6" y="129.4">CH27</text>
<text x="43.3" y="134.5">CH4</text>
<text x="166.2" y="140.9">TP4056</text>
</g>
<g font-size="1.5" fill="#000080">
<text x="224.6" y="111.7">IndicadorLEDBateria</text>
<text x="198" y="124.4">BateríaLiPo3.7V</text>
</g>
</svg>
